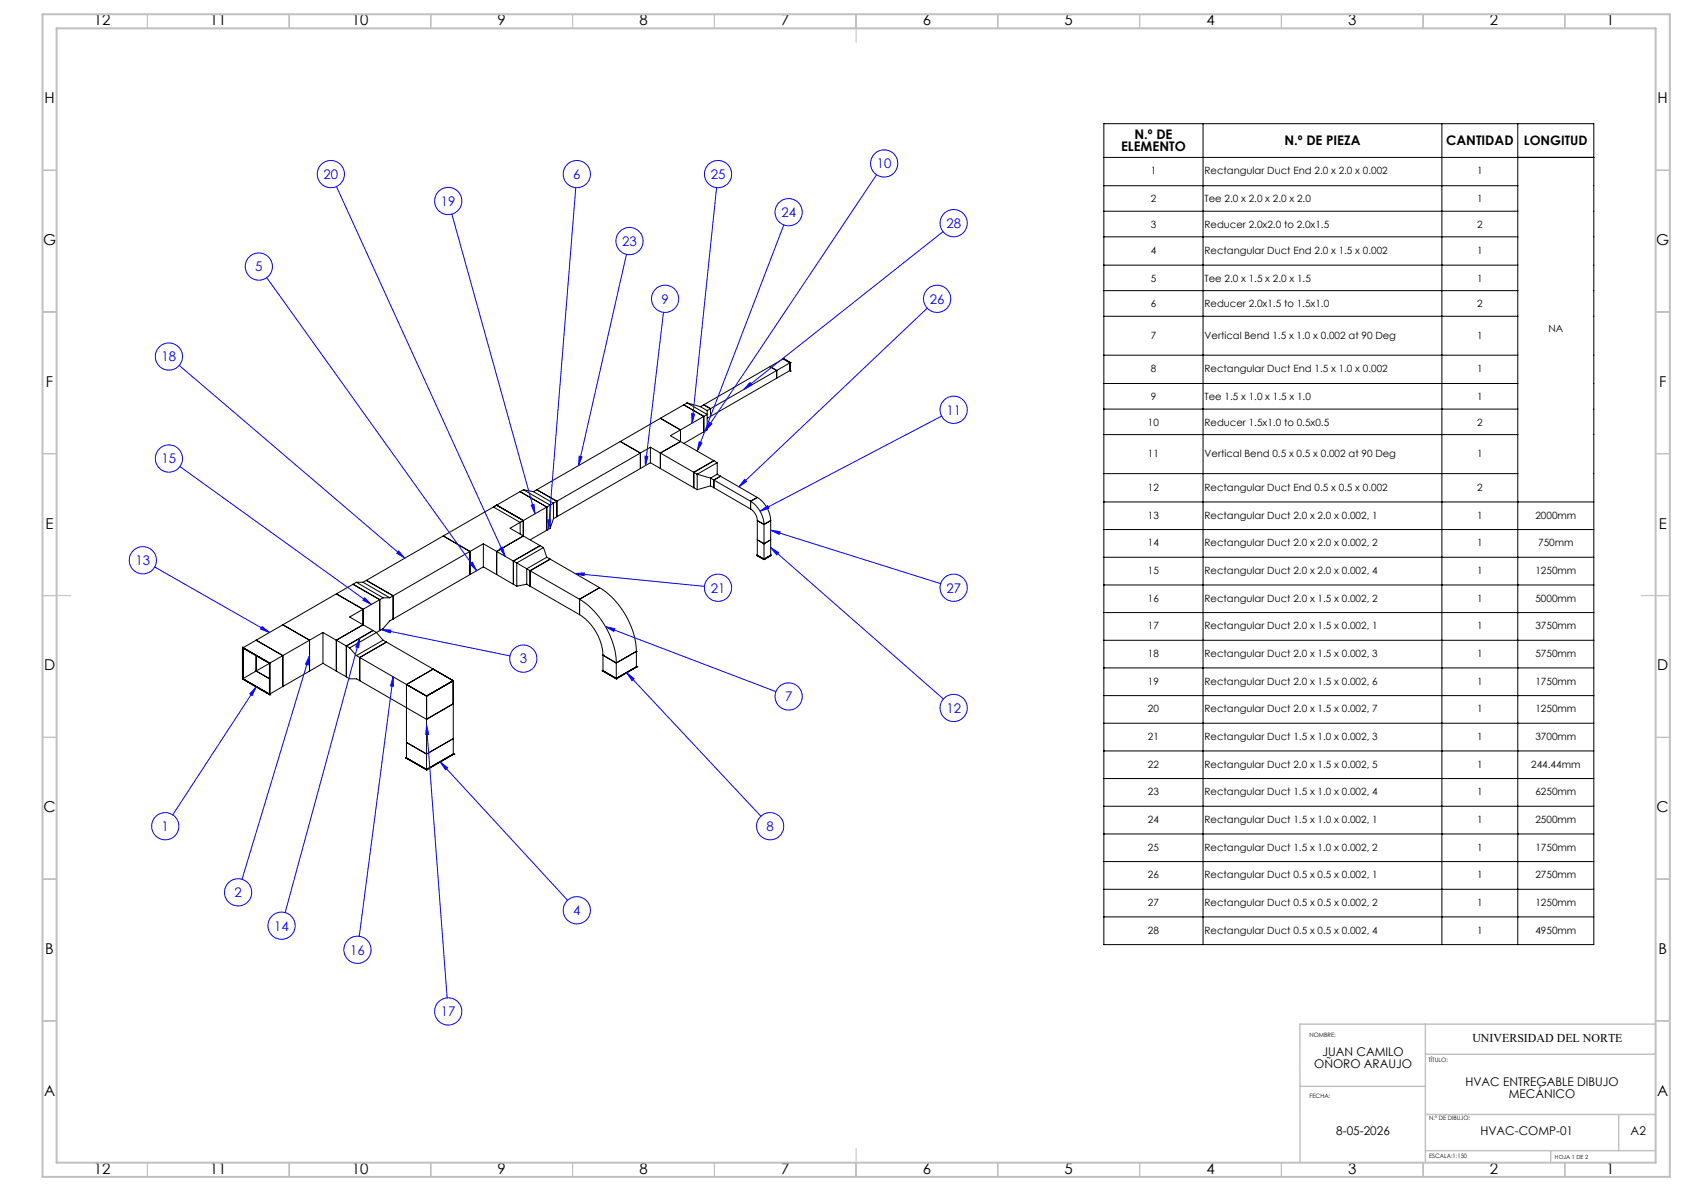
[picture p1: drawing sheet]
<svg xmlns="http://www.w3.org/2000/svg" width="594mm" height="420mm" viewBox="0 0 594 420" stroke-linecap="round" stroke-linejoin="round" font-family="sans-serif">
<g fill="none" stroke="#000" stroke-width=".35">
<path d="M389.4 43.6h172.8v289.5h-172.8zM389.4 55.5h172.8M424.4 43.6v289.5M508.6 43.6v289.5M535.4 43.6v289.5M389.4 65.5h146M389.4 74.5h146M389.4 83.5h146M389.4 93.5h146M389.4 102.5h146M389.4 111.5h146M271.6 129.3l-24.5 14.1"/>
<path d="M271.6 129.3l2.4 1.4M274 130.7l-24.6 14.1M274 130.7v2.7M274 133.4l-24.6 14.1M276.2 126.3h.1M276.2 126.3v.3M276.2 126.3l2.6 1.6M278.6 130.7l.2 .2M278.7 127.9l-4.7 2.8M278.7 127.9v2.8l-4.7 2.7M278.7 127.9l-2.4-1.3-4.7 2.7M278.8 127.9h.1"/>
<path d="M278.8 130.9h.1M278.8 127.9v3M389.4 125.3h146M389.4 135.2h146M218.8 155.7l-29.5 17M218.8 155.7l7.1 4.1M225.9 159.8l-29.5 17M225.9 159.8v5.4M229.4 157.7l15.3 8.9M229.4 157.7l-3.5 2.1M229.4 157.7v5.5M232.9 147.5l7.1 4.1"/>
<path d="M232.9 147.5l-14.1 8.2M240 151.6v4.1l-7.1 4.1v5.4M240 151.6l-3.5 2.1 15.3 8.8M241.2 142.8l7 4M242.4 142.1l-9.5 5.4M242.4 142.1l7 4.1-1.2 .6M242.4 142.1l4.7 1.3M247.1 143.4l2.3 1.4M248.2 142.8l2.4 1.3v2.7M248.2 146.8l-8.2 4.8M248.2 146.8v5.5M248.2 152.3l-7 4.1"/>
<path d="M249.4 144.8v6.8l-1.2 .7M389.4 144.3h146M389.4 153.3h146M175.2 178.1l-1.1 .7 9.4 5.4M175.2 178.1l9.4 5.5M175.2 178.1l-18.8 10.9M183.4 173.4l9.5 5.4M184.6 172.7l-9.4 5.4M184.6 172.7l9.5 5.4M184.6 172.7l3.6 .7M188.2 173.4l7 4.1M189.3 172.7l7.1 4.1"/>
<path d="M189.3 172.7l-1.1 .7M192.9 178.8l-8.3 4.8M192.9 178.8v8.2M194.1 178.1l-1.2 .7M194.1 178.1v8.2M195.2 177.5l-1.1 .6M195.2 177.5v5.4M196.4 176.8v5.4M196.4 176.8l-1.2 .7M225.9 165.2l-29.5 17M229.4 163.2l-3.5 2M229.4 163.2l3.5 2"/>
<path d="M232.9 165.2l11.8 6.8M244.7 166.6v5.4M244.7 172l1.2 .7M244.7 166.6l1.2 .6M245.9 167.2v5.5M245.9 167.2l4.7 1.4M250.6 168.6v2.7M250.6 171.3l-4.7 1.4M250.6 168.6l1.2 .7M250.6 171.3l1.2 .7M251.8 169.3l13 7.5M251.8 172l13 7.5"/>
<path d="M251.8 169.3v2.7M251.8 162.5l-7.1 4.1M251.8 162.5l1.2 .7M253 167.2l-2.4 1.4M253 163.2l-7.1 4M253 163.2v4M253 167.2l1.1 .7M254.1 167.9l13 7.5M254.1 167.9l-2.3 1.4M264.8 179.5l1.6 1.7 .7 2.4M264.8 176.8l1.8 1.4 1.4 1.9 1.3 3.1 .2 1.7M264.8 176.8v2.7"/>
<path d="M267.1 175.4l1.6 1.2 1.7 2.3 1.2 2.7 .3 2M267.1 175.4l-2.3 1.4M389.4 167h146M389.4 177h172.8M156.4 189l9.4 5.5v8.1M156.4 189l-27.2 15.7M170.5 191.8l4.7 2.7M170.5 191.8l-31.8 18.3M170.5 199.9l4.7 2.7M170.5 191.8v8.1M170.5 199.9l-4.7 2.7M175.2 194.5l5.9 3.4"/>
<path d="M175.2 194.5v8.1M181.1 197.9v8.1M181.1 197.9l1.2 .6M182.3 198.5l3.5 2.1M182.3 198.5v8.2M183.5 184.2v4.2M184.6 183.6l-1.1 .6M184.6 183.6v5.4M184.6 189l5.9 3.4M184.6 189l-9.4 5.5M184.6 183.6l-4.7 2.7 4.7 2.7M190.5 192.4l-9.4 5.5"/>
<path d="M190.5 192.4l1.2 .7M191.7 193.1l-9.4 5.4M191.7 193.1l1.2 3.4M192.9 187l-5.9 3.4M192.9 196.5l-7.1 4.1M192.9 196.5l1.2 .7M194.1 197.2l17.4 10M194.1 197.2l-7.1 4.1M194.1 186.3l-1.2 .7M195.2 182.9l-1.1 3.4M196.4 182.2l-1.2 .7M266.9 195.8l2.6 1.5"/>
<path d="M267.1 190.4l2.4 1.4 2.4-1.4M267.1 183.6v12.2l2.4 1.4M267.1 183.6l2.4 1.3M267.1 195.7l-.2 .1M269.5 197.3h.1M269.5 184.9v12.3M271.9 183.6v12.2l-2.4 1.4M271.9 183.6l-2.4 1.3M271.9 195.7l.2 .1M272.1 195.8l-2.6 1.5M389.4 186.7h172.8M389.4 196.5h172.8"/>
<path d="M118.6 209.4l9.5 5.5v5.4M118.6 209.4l-18.8 10.9M124.5 206l-5.9 3.4M124.5 206l9.4 5.5v10.9M125.7 205.3l-1.2 .7M125.7 205.3l9.4 5.5M125.7 205.3h2.4M128.1 205.3l9.4 5.5M129.2 204.7l9.5 5.4M129.2 204.7l-1.1 .6M135.1 210.8l-11.8 6.8 4.8 2.7M135.1 210.8h2.4"/>
<path d="M138.7 210.1v8.2M138.7 210.1l-1.2 .7M138.7 218.3l-1.2 .7-2.4 2.7-1.2 .7M165.8 202.6l-27.1 15.7M175.2 202.6l5.9 3.4M181.1 206l1.2 .7M185.8 206l18.6 10.8M185.8 200.6v5.4M185.8 206l-3.5 .7M185.8 200.6l1.2 .7M187 201.3l17.4 10M187 201.3v5.4"/>
<path d="M204.4 216.8l3.2 2.5 2.8 3.8 1.7 4.1 .6 3.9M204.4 211.3l2.9 2 2.2 2.2 2.1 2.5 2 3 1.5 3 1.4 3.9 .7 3.5 .2 2.4M204.4 211.3v5.5M211.5 207.2l2.7 1.9 2.6 2.5 2.6 3.3 1.5 2.4 1.4 2.8 1.2 3.3 .7 3.2 .3 3.1M211.5 207.2l-7.1 4.1M389.4 206.3h172.8M389.4 216h172.8M85.5 228.3h.1M85.5 228.3v11.1l9.7 5.6M85.5 228.3l9.7 5.6M85.6 239.4h.1M90.3 225.8l9.5 5.4v10.9"/>
<path d="M90.3 236.6l4.7 2.7M90.3 231.2v5.4M90.3 236.6l-4.6 2.7M95 233.9l-9.4-5.4v10.9M95 233.9l-4.7 2.7M95 233.9v10.9l-9.4-5.4M95.2 233.8v11.2M99.8 220.3l9.4 5.5v10.9M99.8 220.3l-14 8.1M109.2 236.7l-14 8M113.9 223l-18.7 10.8M113.9 223l4.7 2.8"/>
<path d="M113.9 233.9l4.7 2.8M113.9 223v10.9M113.9 233.9l-4.7 2.8M118.6 225.8l4.7 2.7M118.6 236.7l3.6 2M118.6 225.8v10.9M122.2 238.7l1.1 .7h2.4l1.2 .6M123.3 228.5l2.4 2.7M125.7 231.2l1.2 .7M126.9 231.9l23.6 13.6M126.9 231.9v8.1M128.1 220.3l3.5 2"/>
<path d="M128.1 220.3l-9.5 5.5M131.6 222.3l-9.4 5.5v10.9M131.6 222.3l1.2 .7 2.3 2.8M133.9 222.4l-10.6 6.1M135.1 225.8l1.2 .6M135.1 225.8l-9.4 5.4M136.3 226.4l23.6 13.6M136.3 226.4l-9.4 5.5M152.8 236l-9.4 5.4M212.4 236.5h.1M212.4 236.5l5 2.9M212.7 231.1h.1"/>
<path d="M212.7 231.1l4.7 2.7M212.7 231.1v5.4l4.7 2.7M212.7 236.4l-.3 .1M217.4 239.4h.1M217.4 233.8v5.4M224.5 229.7h.1M224.5 229.7v5.4l-7.1 4.1M224.5 229.7l-7.1 4.1M224.5 235l.2 .1M224.7 235.1h.1M224.7 235.1l-7.3 4.3M389.4 225.8h172.8"/>
<path d="M389.4 235.5h172.8M95.2 245h.1M126.9 240l23.6 13.7 9.4-5.5-9.4 5.4M143.4 241.4v25.8l7.1 4.1M143.4 241.4l7.1 4.1M150.5 245.5v25.8M159.9 240v25.9l-9.4 5.4M159.9 240l-9.4 5.5M389.4 245.3h172.8M389.4 255h172.8M143.1 267.3l7.4 4.2M143.1 267.2v.1"/>
<path d="M143.4 267.1l-.3 .1M150.5 271.5h.1M159.9 260.5l-9.4 5.4-7.1-4.1M159.9 265.8l.2 .1M160.1 265.9h.1M160.1 265.9l-9.6 5.6M389.4 264.8h172.8M389.4 274.5h172.8M389.4 284.3h172.8M389.4 294.1h172.8M389.4 303.8h172.8M389.4 313.6h172.8"/>
<path d="M389.4 323.3h172.8"/>
</g>
<g fill="none" stroke="#00f" stroke-width=".35">
<path d="M118.7 65.8l59.5 130.4M159.4 75.5l29.3 105.7M203.1 66.2l-9.6 120.4M252.8 66.2l-8.7 83M276.5 79.3l-30.6 79.8M309.2 61.6l-60.4 90.3M94.1 97.9l74 103.4M221 89.7l-16.9 74.5M332.6 81.7l-70.3 55.7M234 110.1l-6.4 54.1M327.1 108.7l-66.5 63M63.2 128.9l79.6 67.9"/>
<path d="M264.5 134.9l.7 .8-2.9 1.7zM244 145.9l1 .1-.9 3.2zM246.6 155.8l1 .4-1.7 2.9zM250.3 148.9l.8 .6-2.3 2.4zM332.1 146.7l-64 33.6M63.5 164.5l67.5 48.7M187.4 178.1l.9-.2 .4 3.3zM204.3 160.8l1 .3-1.2 3.1zM227.5 160.8l1 .2-.9 3.2zM262.7 169l.7 .8-2.8 1.9zM54.5 199.9l40.6 23.1M140.6 194.3l2.2 2.5-2.9-1.7z"/>
<path d="M165.8 198.9l.8-.6 1.5 3zM176.3 193.4l.9-.4 1 3.2zM193.2 183.3l1 .1-.7 3.2zM268.1 180.3l2.7-2 .5 .9zM271.9 187l3.2 .5-.3 .9zM271.9 193.1l2.7 1.8-.6 .8zM271.9 187l59.9 18.8M271.9 193.1l60.9 53.4M128.6 210.8l2.4 2.4-3-1.6zM202.8 202.2l3.3-.1-.1 .9zM202.8 202.2l45.7 4.6M92.5 221l2.6 2-3.2-1.2z"/>
<path d="M109.2 231.2l-.5 3.3-.9-.3zM109.2 231.2l-23.8 78.9M126.9 225.1l-.4 3.3-1-.3zM126.9 225.1l-26.3 96.7M134.5 222l3.4 .2-.2 1zM134.5 222l45.4 9.3M138.7 238.7v3.3l-1-.1zM138.7 238.7l-12 91.5M213.6 221l3.3 .7-.4 1zM213.6 221l60.1 22.9M221.1 237.3l2.6 2-.8 .7zM221.1 237.3l47.3 50.5"/>
<path d="M90.3 242.2l-1.3 3.1-.9-.6zM90.3 242.2l-29.4 45.2M150.5 255.7l.7 3.3h-1zM150.5 255.7l7.2 96.2M155.3 268.7l2.6 2.1-.7 .7zM155.3 268.7l44.9 48.8"/>
<circle cx="311.9" cy="57.6" r="4.8"/>
<circle cx="116.7" cy="61.4" r="4.8"/>
<circle cx="158.1" cy="70.9" r="4.8"/>
<circle cx="203.5" cy="61.4" r="4.8"/>
<circle cx="253.3" cy="61.4" r="4.8"/>
<circle cx="278.2" cy="74.8" r="4.8"/>
<circle cx="336.4" cy="78.7" r="4.8"/>
<circle cx="91.3" cy="94" r="4.8"/>
<circle cx="222.1" cy="85" r="4.8"/>
<circle cx="234.6" cy="105.4" r="4.8"/>
<circle cx="330.6" cy="105.4" r="4.8"/>
<circle cx="59.6" cy="125.7" r="4.8"/>
<circle cx="336.4" cy="144.5" r="4.8"/>
<circle cx="59.6" cy="161.7" r="4.8"/>
<circle cx="50.4" cy="197.6" r="4.8"/>
<circle cx="253.3" cy="207.3" r="4.8"/>
<circle cx="336.4" cy="207.3" r="4.8"/>
<circle cx="184.6" cy="232.3" r="4.8"/>
<circle cx="278.2" cy="245.6" r="4.8"/>
<circle cx="336.4" cy="249.7" r="4.8"/>
<circle cx="58.3" cy="291.4" r="4.8"/>
<circle cx="271.7" cy="291.4" r="4.8"/>
<circle cx="84" cy="314.7" r="4.8"/>
<circle cx="99.3" cy="326.4" r="4.8"/>
<circle cx="126.1" cy="334.9" r="4.8"/>
<circle cx="203.5" cy="321" r="4.8"/>
<circle cx="158.1" cy="356.7" r="4.8"/>
</g>
<g fill="none" stroke="#c0c0c0" stroke-width=".35">
<path d="M52 5v5M102 5v5M152 5v5M202 5v5M252 5v5M302 5v10M352 5v5M402 5v5M452 5v5M502 5v5M552 5v5M15 60h5"/>
<path d="M584 60h5M15 110h5M584 110h5M15 160h5M584 160h5M15 210h10M579 210h10M15 260h5M584 260h5M15 310h5M584 310h5M15 360h5"/>
<path d="M584 360h5M52 410v5M102 410v5M152 410v5M202 410v5M252 410v5M302 405v10M352 410v5M402 410v5M452 410v5M502 410v5M552 410v5"/>
</g>
<path d="M502.8 371.8h81.2M502.8 361.2v48.8M584 361.2h-125.5l.1 48.8M458.5 383.1h44.3M502.8 393h81.2M571 393v12.8M502.8 405.8h81.2M547 405.8v4.2" fill="none" stroke="#c0c0c0" stroke-width=".5"/>
<path d="M15 5h574v410h-574zM20 10h564v400h-564z" fill="none" stroke="#c0c0c0" stroke-width=".7"/>
<path d="M165.8 198.9l.8-.6 1.5 3zM176.3 193.4l.9-.4 1 3.2zM187.4 178.1l.9-.2 .4 3.3zM193.2 183.3l1 .1-.7 3.2zM202.8 202.2l3.3-.1-.1 .9zM204.3 160.8l1 .3-1.2 3.1zM227.5 160.8l1 .2-.9 3.2zM244 145.9l1 .1-.9 3.2zM246.6 155.8l1 .4-1.7 2.9zM250.3 148.9l.8 .6-2.3 2.4zM264.5 134.9l.7 .8-2.9 1.7zM262.7 169l.7 .8-2.8 1.9zM268.1 180.3l2.7-2 .5 .9zM271.9 187l3.2 .5-.3 .9zM271.9 193.1l2.7 1.8-.6 .8zM221.1 237.3l2.6 2-.8 .7zM213.6 221l3.3 .7-.4 1zM155.3 268.7l2.6 2.1-.7 .7zM150.5 255.7l.7 3.3h-1zM138.7 238.7v3.3l-1-.1zM126.9 225.1l-.4 3.3-1-.3zM90.3 242.2l-1.3 3.1-.9-.6zM109.2 231.2l-.5 3.3-.9-.3zM92.5 221l2.6 2-3.2-1.2zM134.5 222l3.4 .2-.2 1zM128.6 210.8l2.4 2.4-3-1.6zM140.6 194.3l2.2 2.5-2.9-1.7z" fill="#00f"/>
<g font-size="5.3">
<text x="33.1" y="8.9">12</text>
<text x="74.1" y="8.9">11</text>
<text x="124.1" y="8.9">10</text>
<text x="175.5" y="8.9">9</text>
<text x="225.5" y="8.9">8</text>
<text x="275.5" y="8.9">7</text>
<text x="325.5" y="8.9">6</text>
<text x="375.5" y="8.9">5</text>
<text x="425.5" y="8.9">4</text>
<text x="475.5" y="8.9">3</text>
<text x="525.5" y="8.9">2</text>
<text x="566.5" y="8.9">1</text>
<text x="15.7" y="36.4">H</text>
<text x="584.7" y="36.4">H</text>
<text x="15.2" y="86.4">G</text>
<text x="584.2" y="86.4">G</text>
<text x="16.2" y="136.4">F</text>
<text x="585.2" y="136.4">F</text>
<text x="16.1" y="186.4">E</text>
<text x="585.1" y="186.4">E</text>
<text x="15.5" y="236.4">D</text>
<text x="584.5" y="236.4">D</text>
<text x="15.4" y="286.4">C</text>
<text x="584.4" y="286.4">C</text>
<text x="16" y="336.4">B</text>
<text x="585" y="336.4">B</text>
<text x="15.5" y="386.4">A</text>
<text x="584.5" y="386.4">A</text>
<text x="33.1" y="413.9">12</text>
<text x="74.1" y="413.9">11</text>
<text x="124.1" y="413.9">10</text>
<text x="175.5" y="413.9">9</text>
<text x="225.5" y="413.9">8</text>
<text x="275.5" y="413.9">7</text>
<text x="325.5" y="413.9">6</text>
<text x="375.5" y="413.9">5</text>
<text x="425.5" y="413.9">4</text>
<text x="475.5" y="413.9">3</text>
<text x="525.5" y="413.9">2</text>
<text x="566.5" y="413.9">1</text>
</g>
<g font-size="4.7">
<text x="395.4" y="53.4">ELEMENTO</text>
<text x="400.2" y="48.9">N.º DE</text>
<text x="453" y="51.1">N.º DE PIEZA</text>
<text x="510.1" y="51.1">CANTIDAD</text>
</g>
<g font-size="4.7" fill="#00f">
<text x="309.3" y="59.3">10</text>
<text x="114.1" y="63.1">20</text>
<text x="202.2" y="63.1">6</text>
<text x="250.7" y="63.1">25</text>
<text x="155.5" y="72.6">19</text>
<text x="275.6" y="76.5">24</text>
<text x="333.8" y="80.4">28</text>
<text x="219.5" y="86.7">23</text>
<text x="90" y="95.7">5</text>
<text x="233.3" y="107.1">9</text>
<text x="328" y="107.1">26</text>
<text x="57" y="127.4">18</text>
<text x="333.8" y="146.2">11</text>
<text x="57" y="163.4">15</text>
<text x="47.8" y="199.3">13</text>
<text x="250.7" y="209">21</text>
<text x="333.8" y="209">27</text>
<text x="183.3" y="234">3</text>
<text x="276.9" y="247.3">7</text>
<text x="333.8" y="251.4">12</text>
<text x="57" y="293.1">1</text>
<text x="270.4" y="293.1">8</text>
<text x="82.7" y="316.4">2</text>
<text x="202.2" y="322.7">4</text>
<text x="96.7" y="328.1">14</text>
<text x="123.5" y="336.6">16</text>
<text x="155.5" y="358.4">17</text>
</g>
<text font-size="4.6" x="537.6" y="51.2">LONGITUD</text>
<g font-size="4.2">
<text x="519.4" y="367.5">UNIVERSIDAD DEL NORTE</text>
<text x="463.5" y="376.6">OÑORO ARAUJO</text>
<text x="466.5" y="372.3">JUAN CAMILO</text>
<text x="516.9" y="382.8">HVAC ENTREGABLE DIBUJO</text>
<text x="532.2" y="387">MECÁNICO</text>
<text x="471.4" y="400.3">8-05-2026</text>
<text x="522.2" y="400.3">HVAC-COMP-01</text>
<text x="575.2" y="400.3">A2</text>
</g>
<g font-size="3.5">
<text x="405.9" y="61.5">1</text>
<text x="424.9" y="61.5">Rectangular Duct End 2.0 x 2.0 x 0.002</text>
<text x="521" y="61.5">1</text>
<text x="405.9" y="71.3">2</text>
<text x="424.9" y="71.3">Tee 2.0 x 2.0 x 2.0 x 2.0</text>
<text x="521" y="71.3">1</text>
<text x="405.9" y="80.3">3</text>
<text x="424.9" y="80.3">Reducer 2.0x2.0 to 2.0x1.5</text>
<text x="521" y="80.3">2</text>
<text x="405.9" y="89.5">4</text>
<text x="424.9" y="89.5">Rectangular Duct End 2.0 x 1.5 x 0.002</text>
<text x="521" y="89.5">1</text>
<text x="405.9" y="99.3">5</text>
<text x="424.9" y="99.3">Tee 2.0 x 1.5 x 2.0 x 1.5</text>
<text x="521" y="99.3">1</text>
<text x="405.9" y="108.3">6</text>
<text x="424.9" y="108.3">Reducer 2.0x1.5 to 1.5x1.0</text>
<text x="521" y="108.3">2</text>
<text x="405.9" y="119.4">7</text>
<text x="424.9" y="119.4">Vertical Bend 1.5 x 1.0 x 0.002 at 90 Deg</text>
<text x="521" y="119.4">1</text>
<text x="546.2" y="117.2">NA</text>
<text x="405.9" y="131.2">8</text>
<text x="424.9" y="131.2">Rectangular Duct End 1.5 x 1.0 x 0.002</text>
<text x="521" y="131.2">1</text>
<text x="405.9" y="141.1">9</text>
<text x="424.9" y="141.1">Tee 1.5 x 1.0 x 1.5 x 1.0</text>
<text x="521" y="141.1">1</text>
<text x="404.9" y="150.1">10</text>
<text x="424.9" y="150.1">Reducer 1.5x1.0 to 0.5x0.5</text>
<text x="521" y="150.1">2</text>
<text x="404.9" y="161.1">11</text>
<text x="424.9" y="161.1">Vertical Bend 0.5 x 0.5 x 0.002 at 90 Deg</text>
<text x="521" y="161.1">1</text>
<text x="404.9" y="173">12</text>
<text x="424.9" y="173">Rectangular Duct End 0.5 x 0.5 x 0.002</text>
<text x="521" y="173">2</text>
<text x="404.9" y="182.9">13</text>
<text x="424.9" y="182.9">Rectangular Duct 2.0 x 2.0 x 0.002, 1</text>
<text x="521" y="182.9">1</text>
<text x="541.6" y="182.9">2000mm</text>
<text x="404.9" y="192.6">14</text>
<text x="424.9" y="192.6">Rectangular Duct 2.0 x 2.0 x 0.002, 2</text>
<text x="521" y="192.6">1</text>
<text x="542.6" y="192.6">750mm</text>
<text x="404.9" y="202.4">15</text>
<text x="424.9" y="202.4">Rectangular Duct 2.0 x 2.0 x 0.002, 4</text>
<text x="521" y="202.4">1</text>
<text x="541.6" y="202.4">1250mm</text>
<text x="404.9" y="212.1">16</text>
<text x="424.9" y="212.1">Rectangular Duct 2.0 x 1.5 x 0.002, 2</text>
<text x="521" y="212.1">1</text>
<text x="541.6" y="212.1">5000mm</text>
<text x="404.9" y="221.9">17</text>
<text x="424.9" y="221.9">Rectangular Duct 2.0 x 1.5 x 0.002, 1</text>
<text x="521" y="221.9">1</text>
<text x="541.6" y="221.9">3750mm</text>
<text x="404.9" y="231.6">18</text>
<text x="424.9" y="231.6">Rectangular Duct 2.0 x 1.5 x 0.002, 3</text>
<text x="521" y="231.6">1</text>
<text x="541.6" y="231.6">5750mm</text>
<text x="404.9" y="241.4">19</text>
<text x="424.9" y="241.4">Rectangular Duct 2.0 x 1.5 x 0.002, 6</text>
<text x="521" y="241.4">1</text>
<text x="541.6" y="241.4">1750mm</text>
<text x="404.9" y="251.2">20</text>
<text x="424.9" y="251.2">Rectangular Duct 2.0 x 1.5 x 0.002, 7</text>
<text x="521" y="251.2">1</text>
<text x="541.6" y="251.2">1250mm</text>
<text x="404.9" y="260.9">21</text>
<text x="424.9" y="260.9">Rectangular Duct 1.5 x 1.0 x 0.002, 3</text>
<text x="521" y="260.9">1</text>
<text x="541.6" y="260.9">3700mm</text>
<text x="404.9" y="270.7">22</text>
<text x="424.9" y="270.7">Rectangular Duct 2.0 x 1.5 x 0.002, 5</text>
<text x="521" y="270.7">1</text>
<text x="540.1" y="270.7">244.44mm</text>
<text x="404.9" y="280.4">23</text>
<text x="424.9" y="280.4">Rectangular Duct 1.5 x 1.0 x 0.002, 4</text>
<text x="521" y="280.4">1</text>
<text x="541.6" y="280.4">6250mm</text>
<text x="404.9" y="290.2">24</text>
<text x="424.9" y="290.2">Rectangular Duct 1.5 x 1.0 x 0.002, 1</text>
<text x="521" y="290.2">1</text>
<text x="541.6" y="290.2">2500mm</text>
<text x="404.9" y="299.9">25</text>
<text x="424.9" y="299.9">Rectangular Duct 1.5 x 1.0 x 0.002, 2</text>
<text x="521" y="299.9">1</text>
<text x="541.6" y="299.9">1750mm</text>
<text x="404.9" y="309.7">26</text>
<text x="424.9" y="309.7">Rectangular Duct 0.5 x 0.5 x 0.002, 1</text>
<text x="521" y="309.7">1</text>
<text x="541.6" y="309.7">2750mm</text>
<text x="404.9" y="319.5">27</text>
<text x="424.9" y="319.5">Rectangular Duct 0.5 x 0.5 x 0.002, 2</text>
<text x="521" y="319.5">1</text>
<text x="541.6" y="319.5">1250mm</text>
<text x="404.9" y="329.2">28</text>
<text x="424.9" y="329.2">Rectangular Duct 0.5 x 0.5 x 0.002, 4</text>
<text x="521" y="329.2">1</text>
<text x="541.6" y="329.2">4950mm</text>
</g>
<g font-size="2.1">
<text x="461.9" y="365.8">NOMBRE:</text>
<text x="503.9" y="374.5">TÍTULO:</text>
<text x="462" y="387.2">FECHA:</text>
<text x="504.1" y="395.1">N.º DE DIBUJO:</text>
<text x="504.1" y="408.2">ESCALA:1:150</text>
</g>
<text font-size="2" x="548.5" y="408.6">HOJA 1 DE 2</text>
</svg>
